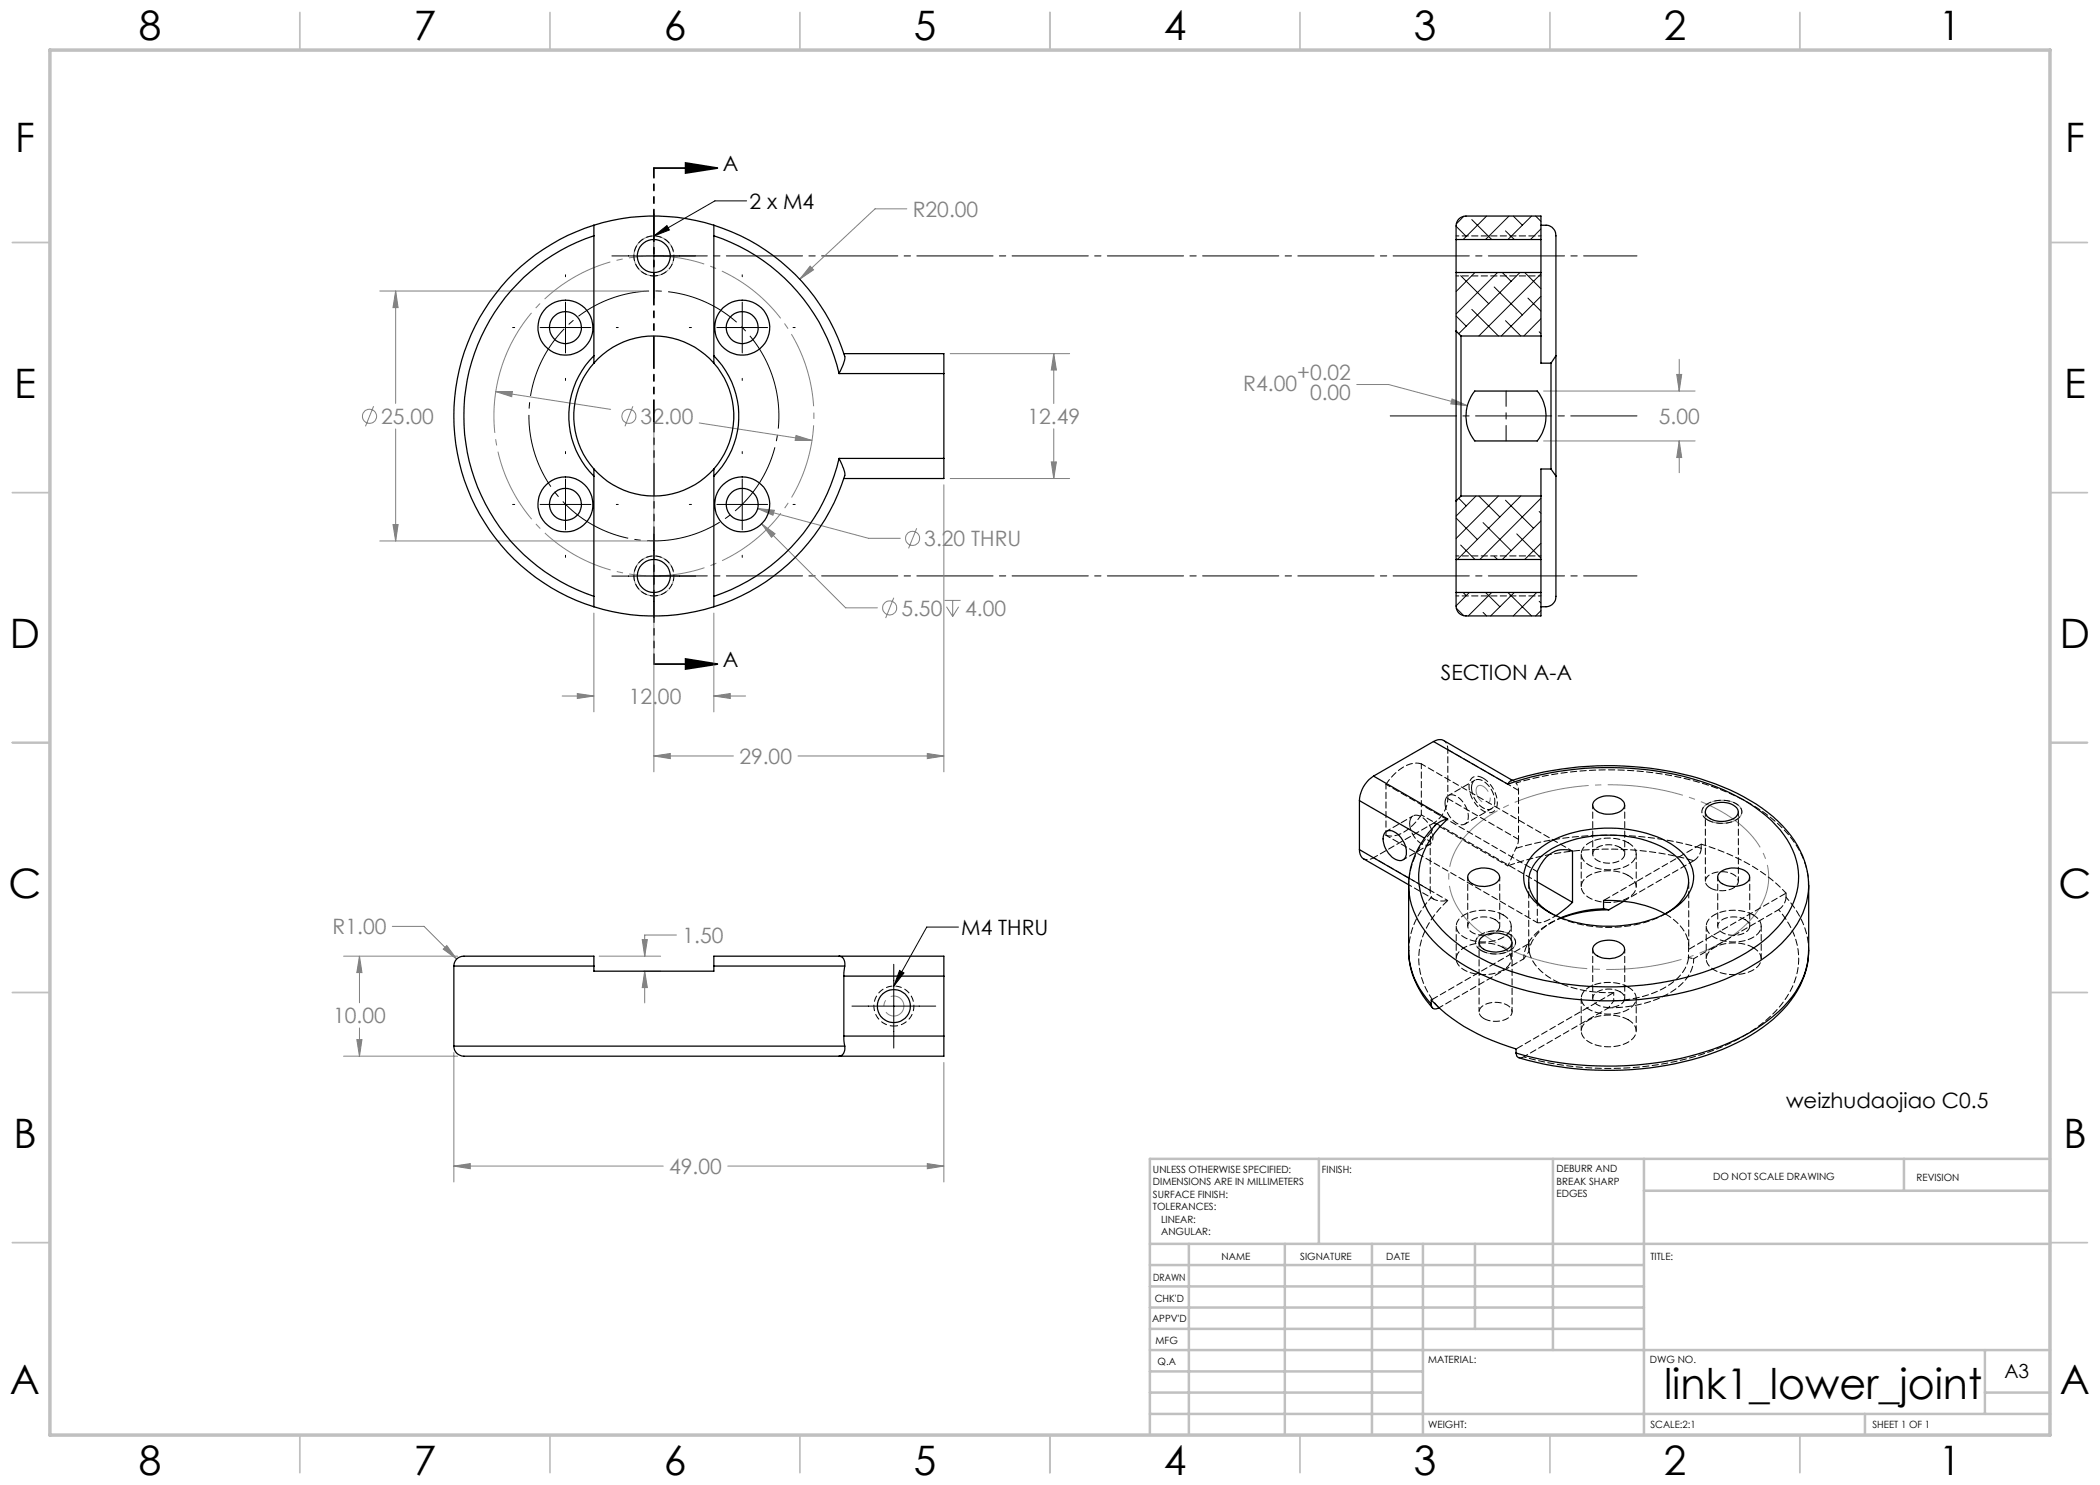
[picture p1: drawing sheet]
<svg xmlns="http://www.w3.org/2000/svg" width="420mm" height="297mm" viewBox="0 0 420 297" stroke-linecap="round" stroke-linejoin="round" font-family="sans-serif">
<g fill="none" stroke="#808080" stroke-width=".2">
<path d="M76 58.2h53.5M79.1 58.2l.5 3.3h-1zM79.1 58.2v22.5M162 53.2l.7 .8-2.8 1.8zM181.4 41.8h-6.4l-15.1 14M99.1 78.3h3.4l-.2 1zM99.1 78.3l23 3.6M190 70.7h23.9M210.7 70.7l.6 3.3h-1zM210.7 70.7v10M271.4 76.9h6.3l15.8 4.2M290.4 79.8l3.1 1.3-3.3-.3z"/>
<path d="M308.7 78.2h30.3M335.4 74.9h.9l-.5 3.3zM335.8 71.9v6.3M74.7 81.2l-1.6 4.1M79.1 85.8v22.4M126.6 81.2l-1.6 4.1M130.8 84.5v69.9M139.8 84.6l22.6 3.5M159.2 87.1l3.2 1h-3.4zM188.8 97v57.4M190 95.7h23.9M210.3 92.4h1l-.6 3.3z"/>
<path d="M210.7 85.8v9.9M308.7 88.2h30.3M335.8 88.2l.5 3.3h-.9zM335.8 88.2v6.3M76 108.2h53.5M78.6 104.9h1l-.5 3.3zM151.5 101.7l3.4 .4-.3 .9zM151.5 101.7l22.2 6h6.4M152.3 104.8l2.7 1.9-.7 .8zM152.3 104.8l16.8 16.8h6.4M178.8 119.6l-1.7 4M183.3 105.7l-1.6 4"/>
<path d="M112.4 139.2h6.4M115.5 138.7l3.3 .5-3.3 .5zM118.8 122.6v19.8M142.8 139.2l3.3-.5v1zM142.8 122.6v19.8M142.8 139.2h6.3M188.9 120.1h3.2M189.3 121.4l1.2 1.9M190.5 120.1v3.2M191.7 121.4l-1.2 1.9M130.8 151.2l3.3-.5v1zM130.8 151.2h15.9"/>
<path d="M159.6 151.2h29.2M185.5 150.7l3.3 .5-3.3 .5zM68.7 191.2h22.8M71.9 191.2l.5 3.3h-1zM71.9 191.2v9.4M78.5 185.3h6.3l6.5 6.5M88.7 189.8l.7-.7 1.9 2.7zM119.8 191.2h12.3M128.4 187.9h1.1l-.6 3.3zM128.7 194.2h3.4M128.9 194.2l.6 3.3h-1.1zM128.9 194.2v6.4"/>
<path d="M135.3 187h-6.4v4.2M68.7 211.2h22.8M71.4 207.9h1l-.5 3.3zM71.9 205.6v5.6M90.8 210.5v25.9M188.8 212.5v23.9M90.8 233.2l3.3-.5v1zM90.8 233.2h41.8M145.6 233.2h43.2M185.5 232.7l3.3 .5-3.3 .5z"/>
<circle cx="73.9" cy="83.3" r="1.41"/>
<circle cx="125.8" cy="83.3" r="1.4"/>
<circle cx="182.5" cy="107.7" r="1.41"/>
<circle cx="177.9" cy="121.6" r="1.41"/>
</g>
<path d="M130.8 33.6h12.7M137.1 32.6l6.4 1-6.4 1zM130.8 132.8h12.7M137.1 131.8l6.4 1-6.4 1z" fill="none" stroke="#000" stroke-width=".35"/>
<path d="M154.7 75.9a25 25 0 0 0-41.9-10.1 25 25 0 0 0 11.4 41.5 25 25 0 0 0 30.9-30.1l-.4-1.3" fill="none" stroke="#000" stroke-width=".2" stroke-dasharray="15.2 1.3 1.3 1.3" stroke-dashoffset="5.3" stroke-linecap="butt"/>
<path d="M100.2 73.8a32 32 0 0 1 53.6-12.8 32 32 0 0 1-14.7 53.1 32 32 0 0 1-39.4-38.7l.5-1.6" fill="none" stroke="#808080" stroke-width=".2" stroke-dasharray="15.2 1.3 1.3 1.3" stroke-dashoffset="2.3" stroke-linecap="butt"/>
<path d="M127 50a4 4 0 0 1 6.6-1.6 4 4 0 0 1-1.7 6.6 4 4 0 0 1-5-4.7l.1-.3M127 114a4 4 0 0 1 6.6-1.6 4 4 0 0 1-1.7 6.6 4 4 0 0 1-5-4.7l.1-.3" fill="none" stroke="#808080" stroke-width=".2" stroke-dasharray="15.2 1.3 1.3 1.3" stroke-dashoffset="4.6" stroke-linecap="butt"/>
<path d="M180.7 201.8a2 2 0 0 1-3.3 .8 2 2 0 0 1 .8-3.3 2 2 0 0 1 2.5 2.3v.2" fill="none" stroke="#808080" stroke-width=".2" stroke-dasharray="15.2 1.3 1.3 1.3" stroke-dashoffset="10.9" stroke-linecap="butt"/>
<path d="M350 184.1a11.8 11.8 0 0 0 2.6-13.6 21.7 21.7 0 0 0-10.9-9.5 51.3 51.3 0 0 0-40.3 .2 20.8 20.8 0 0 0-10.8 10.1 11.8 11.8 0 0 0 2.8 12.7 32.4 32.4 0 0 0 17.1 8.7 51.2 51.2 0 0 0 32.2-3.3l4.1-2.5 1.9-1.5 1.3-1.3" fill="none" stroke="#808080" stroke-width=".2" stroke-dasharray="15.2 1.3 1.3 1.3" stroke-dashoffset="3.1" stroke-linecap="butt"/>
<path d="M347.9 163.4a1.67 1.67 0 0 0-.7-2.7 5.8 5.8 0 0 0-6.5 .7 1.75 1.75 0 0 0 1.1 2.7 5.9 5.9 0 0 0 6.1-.7M302.6 189.6a1.67 1.67 0 0 0-.7-2.8 5.8 5.8 0 0 0-6.4 .8 1.75 1.75 0 0 0 1 2.6 5.9 5.9 0 0 0 6.1-.6" fill="none" stroke="#808080" stroke-width=".2" stroke-dasharray="15.2 1.3 1.3 1.3" stroke-dashoffset="7.1" stroke-linecap="butt"/>
<path d="M295.3 157.6a.94 .94 0 0 1 .8-.6 .94 .94 0 0 1 .9 .5 2.36 2.36 0 0 1 .7 3.1 1.83 1.83 0 0 1-2.2-1.4l-.3-.9 .1-.7" fill="none" stroke="#808080" stroke-width=".2" stroke-dasharray="15.2 1.3 1.3 1.3" stroke-dashoffset="12.1" stroke-linecap="butt"/>
<path d="M130.8 55.2a4 4 0 0 0 3.5-5.9 4 4 0 0 0-6.9-.3 4 4 0 0 0 3.1 6.2h.3M130.8 119.2a4 4 0 0 0 3.5-5.9 4 4 0 0 0-6.9-.3 4 4 0 0 0 3.1 6.2h.3M178.8 205.2a4 4 0 0 0 3.5-5.9 4 4 0 0 0-6.9-.3 4 4 0 0 0 3.1 6.2h.3" fill="none" stroke="#000" stroke-width=".2" stroke-dasharray="1.3 .6" stroke-dashoffset=".5" stroke-linecap="butt"/>
<path d="M296.6 155.6a1.76 1.76 0 0 0-2.1-.1 1.76 1.76 0 0 0-.7 2 5.7 5.7 0 0 0 3.8 5 1.74 1.74 0 0 0 1.9-2.2 6.3 6.3 0 0 0-2.9-4.7M341.5 164a1.76 1.76 0 0 1-1.1-1.8 1.76 1.76 0 0 1 1.4-1.6 5.7 5.7 0 0 1 6.2 .8 1.74 1.74 0 0 1-1 2.7 6.3 6.3 0 0 1-5.5-.1M296.3 190.1a1.76 1.76 0 0 1-1.2-1.7 1.76 1.76 0 0 1 1.4-1.7 5.7 5.7 0 0 1 6.3 .8 1.74 1.74 0 0 1-1.1 2.7 6.3 6.3 0 0 1-5.4-.1" fill="none" stroke="#000" stroke-width=".2" stroke-dasharray="1.3 .6" stroke-dashoffset=".1" stroke-linecap="butt"/>
<g fill="none" stroke="#000" stroke-width=".2">
<path d="M113.1 55v.3M122.4 51.2h16.7M130.8 47.2l2.6-2.1 .5 .9zM130.8 42.8v16.8M148.4 55v.3M149.3 40.2h-6.3l-12.2 7M102.5 65.5h.4M108 65.5h10.2M113.1 60.4v10.2M113.1 75.7v.4M123.3 65.5h.3M137.9 65.5h.4"/>
<path d="M143.4 65.5h10.1M148.4 60.4v10.2M148.4 75.7v.4M158.6 65.5h.4M113.1 90.3v.4M113.1 95.8v10.2M148.4 90.3v.4M148.4 95.8v10.2M102.5 100.9h.4M108 100.9h10.2M113.1 111.1v.4M122.4 115.2h16.7"/>
<path d="M123.3 100.9h.3M130.8 106.8v16.8M137.9 100.9h.4M143.4 100.9h10.1M148.4 111.1v.4M158.6 100.9h.4M178.8 192.9v16.7M179.9 194.1l.9 .5-2 2.6zM191.7 185.4h-6.4l-6.5 11.8M170.4 201.2h16.7"/>
</g>
<path d="M130.8 33.6v99.2" fill="none" stroke="#000" stroke-width=".35" stroke-dasharray="6.3 1.3 1.3 1.3 1.3 1.3" stroke-dashoffset="4.4"/>
<path d="M130.8 51.2h196.6M130.8 115.2h196.6" fill="none" stroke="#000" stroke-width=".2" stroke-dasharray="15.2 1.3 1.3 1.3" stroke-dashoffset="4.6"/>
<path d="M278 83.2h49.4" fill="none" stroke="#000" stroke-width=".2" stroke-dasharray="15.2 1.3 1.3 1.3" stroke-dashoffset="2"/>
<path d="M301.2 78.2v10" fill="none" stroke="#000" stroke-width=".2" stroke-dasharray="15.2 1.3 1.3 1.3" stroke-dashoffset="12.1"/>
<g fill="none" stroke="#c0c0c0" stroke-width=".35">
<path d="M60 2.5v7.5M110 2.5v7.5M160 2.5v7.5M210 2.5v7.5M260 2.5v7.5M310 2.5v7.5M360 2.5v7.5M2.5 48.5h7.5M410 48.5h7.5M2.5 98.5h7.5M410 98.5h7.5M2.5 148.5h7.5"/>
<path d="M410 148.5h7.5M2.5 198.5h7.5M410 198.5h7.5M2.5 248.5h7.5M410 248.5h7.5M60 287v7.5M110 287v7.5M160 287v7.5M210 287v7.5M260 287v7.5M310 287v7.5M360 287v7.5"/>
</g>
<g fill="none" stroke="#c0c0c0" stroke-width=".5">
<path d="M263.8 231.8v17M310.6 231.8v38.2M328.8 231.8v55.2M328.8 238.2h81.2M380.8 231.8v6.4M410 231.8h-180v55.2M230 248.8h180M230 257.3h98.8M230 253h98.8M237.8 248.8v38.2M257 248.8v38.2M274.4 248.8v38.2"/>
<path d="M284.6 248.8v38.2M295 248.8v17M230 265.8h98.8M230 261.5h98.8M230 278.5h54.6M230 274.3h54.6M230 270h180M397 278.5h13M397 270v12.8M230 282.8h180M373 282.8v4.2"/>
</g>
<path d="M10 10h400v277h-400z" fill="none" stroke="#c0c0c0" stroke-width=".7"/>
<path d="M291.2 47.2h17M291.2 55.2h17M291.2 111.2h17M291.2 119.2h17" fill="none" stroke="#000" stroke-width=".2" stroke-dasharray="1.3 .6" stroke-dashoffset=".7"/>
<path d="M137.1 32.6l6.4 1-6.4 1zM137.1 131.8l6.4 1-6.4 1z" fill="#000"/>
<g fill="#808080">
<path d="M78.6 104.9h1l-.5 3.3zM79.1 58.2l.5 3.3h-1z"/>
<path d="M130.8 151.2l3.3-.5v1zM185.5 150.7l3.3 .5-3.3 .5zM210.7 70.7l.6 3.3h-1zM210.3 92.4h1l-.6 3.3zM99.1 78.3l3.2 1 .2-1zM159.2 87.1l-.2 1h3.4zM162 53.2l-2.1 2.6 2.8-1.8zM115.5 138.7l3.3 .5-3.3 .5zM142.8 139.2l3.3-.5v1zM151.5 101.7l3.1 1.3 .3-.9zM152.3 104.8l2 2.7 .7-.8zM90.8 233.2l3.3-.5v1zM185.5 232.7l3.3 .5-3.3 .5zM128.9 194.2l.6 3.3h-1.1zM128.4 187.9h1.1l-.6 3.3zM71.9 191.2l.5 3.3h-1zM71.4 207.9h1l-.5 3.3zM89.4 189.1l-.7 .7 2.6 2zM290.4 79.8l-.2 1 3.3 .3zM335.4 74.9h.9l-.5 3.3zM335.8 88.2l.5 3.3h-.9z"/>
</g>
<path d="M130.8 47.2l2.6-2.1 .5 .9zM179.9 194.1l.9 .5-2 2.6z" fill="#000"/>
<g fill="none" stroke="#000" stroke-width=".25">
<path d="M118.8 45a40 40 0 0 0-28 38.2 40 40 0 0 0 28 38.2M118.8 47.2a38 38 0 0 0-26 36 38 38 0 0 0 26 36.1M118.8 45v2.2M118.8 45a39.9 39.9 0 0 1 24 0M118.8 47.2v24M142.8 45a39.5 39.5 0 0 1 26.2 26.7l-.4 1.3-.8 1.7M142.8 47.2a38 38 0 0 1 25 27.5M142.8 45v2.2M142.8 47.2v25.4M291.2 47.9v6.6M291.2 47.9v-2.7a1.93 1.93 0 0 1 2-2h15v4.7M291.2 47.9h17"/>
<path d="M291.2 54.5h17M291.2 54.5v11.7M308.2 47.9v6.6M308.2 45a2.44 2.44 0 0 1 2.6 .9l.4 1.3v24M308.2 54.5v12.7M118.8 72.6a15.9 15.9 0 0 0 0 21.2M118.8 71.2a17 17 0 0 0 0 24M118.8 71.2v1.4M118.8 72.6a16 16 0 0 1 24 0M142.8 71.2a17 17 0 0 1 0 24M142.8 72.6a16 16 0 0 1 0 21.2M167.8 74.7h21"/>
<path d="M168.8 70.7h20v4M188.8 74.7v17M291.2 66.2v34M291.2 66.2l1 1M292.2 67.2v32M292.2 67.2h16M295 78.2h12.4a7.9 7.9 0 0 1 0 10h-12.4a8 8 0 0 1 0-10zM308.2 67.2v5.4h2M310.2 72.6v21.2M311.2 71.2v24M311.2 71.2l-1 1.4M118.8 93.8a16 16 0 0 0 24 0"/>
<path d="M118.8 93.8v25.5M142.8 93.8v1.4M142.8 95.2v24.1M167.8 91.7l.9 2 .3 1a39.6 39.6 0 0 1-26.2 26.7M167.8 91.7a38.2 38.2 0 0 1-25 27.6M167.8 91.7h21M188.8 91.7v4h-20M292.2 99.2l-1 1M292.2 99.2h16M308.2 99.2v12.7M310.2 93.8h-2v5.4M310.2 93.8l1 1.4"/>
<path d="M311.2 95.2v24.1a2.04 2.04 0 0 1-2 2.1h-1M118.8 119.3v2.1M142.8 119.3v2.1M291.2 118.5v2.7a1.93 1.93 0 0 0 2 2h15v-4.7M291.2 111.9v6.6M291.2 111.9h17M291.2 100.2v11.7M291.2 118.5h17M308.2 111.9v6.6M118.8 121.4a39.9 39.9 0 0 0 24 0M274.7 155.2a6.2 6.2 0 0 0-2.8 4.9M274.7 155.2l14.8 8.6"/>
<path d="M286.7 148.3a2.09 2.09 0 0 1 2-.2l13.8 8M286.7 148.3l-12 6.9M286.7 148.3l14.9 8.5M301.6 156.8l.4-.6a63.6 63.6 0 0 1 42.5 1.2 31.2 31.2 0 0 1 14.3 10.7 16 16 0 0 1 2.9 9M301.6 156.8a62.5 62.5 0 0 1 41.5 .5 30.4 30.4 0 0 1 13.7 9.7 13.7 13.7 0 0 1-.4 17.5 33 33 0 0 1-15.8 10 62.1 62.1 0 0 1-41.5-1.4 28.6 28.6 0 0 1-13-10 13.7 13.7 0 0 1 .8-16.5l2.6-2.8M271.9 169.9a2.18 2.18 0 0 0 .8 1.9l9 5.1M271.9 160.1v9.8M271.9 160.1l13 7.5M271.9 169.9l9.9 5.7M277.1 166.4a1.84 1.84 0 0 1 2.4 .4 4.4 4.4 0 0 1 1.5 4.8 1.73 1.73 0 0 1-2.6-.2 4.4 4.4 0 0 1-1.5-4.8zM281.7 177.1v13a15.8 15.8 0 0 0 4.5 10.7M289.5 163.8a6.2 6.2 0 0 0-3.8 2.7 15.5 15.5 0 0 0-3 15.7 23.6 23.6 0 0 0 10.7 11.2 60.2 60.2 0 0 0 34.4 6.5 53.5 53.5 0 0 0 24.1-7.7 21.1 21.1 0 0 0 9.4-11.6l.4-2.2v-1.3"/>
<path d="M294 174.4a4.6 4.6 0 0 1 5.5 .1 1.34 1.34 0 0 1-.6 2.3 4.8 4.8 0 0 1-5.1-.6 1.25 1.25 0 0 1 .2-1.8zM306.9 170.6a20 20 0 0 1 12.8-4.9 25.3 25.3 0 0 1 14.5 3.1 8.5 8.5 0 0 1 4.5 6.4 7.9 7.9 0 0 1-3.9 6.5 24.5 24.5 0 0 1-16.6 3.3 19.2 19.2 0 0 1-11.4-4.9 6.4 6.4 0 0 1 .1-9.5zM307.4 176.4l7.1 4.1M319.1 160a4.5 4.5 0 0 1 5.6 .4 1.53 1.53 0 0 1-1.2 2.2 4.2 4.2 0 0 1-4.8-1.1 1.1 1.1 0 0 1 .4-1.5zM341.5 161.4a4.5 4.5 0 0 1 6 .5 1.67 1.67 0 0 1-1.5 2.1 4.3 4.3 0 0 1-4.8-1.1 1.21 1.21 0 0 1 .3-1.5zM344 174.4a4.7 4.7 0 0 1 5.5 .1 1.37 1.37 0 0 1-.6 2.3 4.7 4.7 0 0 1-5-.6 1.21 1.21 0 0 1 .1-1.8zM361.7 177.1v13a16.8 16.8 0 0 1-5.9 12.1 42.9 42.9 0 0 1-19.8 9.5 67.5 67.5 0 0 1-32.8-1.1M90.8 193.2a2.16 2.16 0 0 1 2.7-2h25.3v2M90.8 193.2h28M90.8 193.2v16M118.8 193.2v1h24v-1M142.8 193.2h26.1"/>
<path d="M167.8 191.2a1.46 1.46 0 0 1 1.1 2M167.8 191.2h-25v2M167.8 191.2h21v4M168.8 195.2v12M168.8 195.2h20M168.9 193.2l-.1 2M188.8 195.2v12M281.7 190.1a17.4 17.4 0 0 0 4.8 11.5M296.3 187.5a4.7 4.7 0 0 1 5.7 .2 1.42 1.42 0 0 1-.8 2.3 4.9 4.9 0 0 1-5.1-.7 1.24 1.24 0 0 1 .2-1.8zM307.4 180.4v-6.1a6.3 6.3 0 0 1 4.7-4.3 4.4 4.4 0 0 1 2.4 .2v10.3M310.1 182.6a8 8 0 0 1-4.3-6 7.3 7.3 0 0 1 3.8-6.4 23.5 23.5 0 0 1 16.3-2.8 17.6 17.6 0 0 1 10 4.5 6 6 0 0 1 0 8.7l-1.3 1.1-1.2 .9M314.5 180.5l-3.3 2.6"/>
<path d="M319.1 188.9a4.5 4.5 0 0 1 5.6 .3 1.53 1.53 0 0 1-1.2 2.2 4.5 4.5 0 0 1-4.7-.7 1.18 1.18 0 0 1 .3-1.8zM320.7 181.7a24.5 24.5 0 0 0-8.5 1.8M320.7 181.7v-1.6a23.7 23.7 0 0 1 12.3 2.7M320.7 181.7l1.1 .3M321.8 182a25.9 25.9 0 0 0-9.5 1.6M324.7 180.3l-2.9 1.7M361.7 190.1a17.6 17.6 0 0 1-6.1 12.9 42.5 42.5 0 0 1-20.6 9.8 64.6 64.6 0 0 1-31.4-1.3l-.2-.3-.2-.6M90.8 209.2a2.3 2.3 0 0 0 2.9 2h74.1M90.8 209.2h78.1M168.8 207.2l.1 2M168.8 207.2h20M168.9 209.2v.8a1.31 1.31 0 0 1-1.1 1.2"/>
<path d="M188.8 207.2v4h-21M286.2 200.8v-.8a35.3 35.3 0 0 0 15.4 9.3l1.6 .5v.8M286.2 200.8a.91 .91 0 0 0 .6 1 .91 .91 0 0 0 1-.2"/>
<circle cx="130.7" cy="51.2" r="3.3"/>
<circle cx="113.1" cy="65.5" r="5.5"/>
<circle cx="113.1" cy="65.5" r="3.2"/>
<circle cx="148.4" cy="65.5" r="3.2"/>
<circle cx="148.5" cy="65.5" r="5.5"/>
<circle cx="113.1" cy="100.9" r="5.5"/>
<circle cx="113.1" cy="100.9" r="3.2"/>
<circle cx="130.7" cy="115.2" r="3.3"/>
<circle cx="148.4" cy="100.9" r="3.2"/>
<circle cx="148.5" cy="100.9" r="5.5"/>
<circle cx="178.8" cy="201.2" r="3.3"/>
</g>
<path d="M289.6 159.7a6.3 6.3 0 0 1-2.9 4.9M302.3 156.1l.5 .1 .4 .4M281.7 176.9l5 2.9M286 168.3l-1.1-.7M303.2 169.7l-1.6 3.5M307.5 176.4l-23.2-13.4" fill="none" stroke="#000" stroke-width=".2" stroke-dasharray="1.3 .6" stroke-dashoffset=".6"/>
<path d="M303.7 158.1l-.2-1-.3-.5M286.3 166.4l.7-1.3M305.8 188.7v1.7M337.7 189.9v1.6M322.7 200.2v-1.7" fill="none" stroke="#000" stroke-width=".2" stroke-dasharray="1.3 .6" stroke-dashoffset=".8"/>
<path d="M286 178.1l.3 1.3M286.7 164.6l14.9 8.6M289.5 180.1l-14.8-8.6M355.7 181.9a13.9 13.9 0 0 1 2.8 15.4 24.1 24.1 0 0 1-11.2 10.7 58.5 58.5 0 0 1-32.2 5.4l-5.3-.8-5.1-1.2" fill="none" stroke="#000" stroke-width=".2" stroke-dasharray="1.3 .6" stroke-dashoffset=".7"/>
<g fill="none" stroke="#000" stroke-width=".2" stroke-dasharray="1.3 .6" stroke-dashoffset=".5">
<path d="M288.7 148.1a1.93 1.93 0 0 1 .9 1.8M289.6 149.9v9.8M303.7 158.1v9.8M274.7 171.5a2.08 2.08 0 0 1-2 .2M281.7 177.1l.1-1M286 168.3v9.8M293.5 175.4v9.8M318.5 161v9.8M324.9 170.8v-9.8M343.5 175.4v9.8M299.9 185.2v-9.8M305.8 190.4a8.6 8.6 0 0 1 5.1-6.2l1.3-.7"/>
<path d="M307.5 180.4v4.1M311.2 183.1l-.6 .4a5.2 5.2 0 0 1-3.1 1M318.5 189.9v9.8M324.9 199.7v-9.8M337.7 191.5l1 .2M349.9 185.2v-9.8M303.8 211.5l.9-.1"/>
</g>
<path d="M286.3 166.4l-.3 1.9" fill="none" stroke="#000" stroke-width=".2" stroke-dasharray="1.3 .6" stroke-dashoffset="1"/>
<path d="M303.2 169.7l.4-1.2 .1-.6M305.8 190.4l-1.1 1.4M321.7 201.6l1-1.4" fill="none" stroke="#000" stroke-width=".2" stroke-dasharray="1.3 .6" stroke-dashoffset=".9"/>
<path d="M302.8 156.2l-.3-.2M340.2 169.6a66.7 66.7 0 0 0-37 .1" fill="none" stroke="#000" stroke-width=".2" stroke-dasharray="1.3 .6"/>
<g fill="none" stroke="#000" stroke-width=".2" stroke-dasharray="1.3 .6" stroke-dashoffset=".4">
<path d="M295 156l-5.3 3.1M280.6 172l5.3-3.1M282.6 163.2l-5.3 3M286.3 179.4a16 16 0 0 0-4.6 10.7M286.7 164.6l-12 6.9M293 164.8l5.3-3M340.2 169.6v-.8M341.1 162.4v13.8M347.7 176.2v-13.8M357.2 178.6v.8M295.8 188.5v13.9M304.7 191.8l-16.9 9.7"/>
<path d="M309.7 182.4l.7 .4M310.4 184.4l-.7 .4M312.3 183.6a12.3 12.3 0 0 0-7.1 6l-.5 2.2M333.1 182.8l.7-.4M338.7 191.7l17-9.8M361.7 190.1a15.7 15.7 0 0 0-4.5-10.7M302.4 202.4v-13.9M304.7 211.4l17-9.8M321.7 201.6a22.7 22.7 0 0 0 14.1-4.3 7.3 7.3 0 0 0 2.9-5.6"/>
</g>
<g fill="none" stroke="#000" stroke-width=".2" stroke-dasharray="1.3 .6" stroke-dashoffset=".2">
<path d="M316.2 170.8v6.5M324 169.5a1.44 1.44 0 0 1 .9 1.5 1.44 1.44 0 0 1-1.2 1.3 4.5 4.5 0 0 1-5-.9 1.54 1.54 0 0 1 1.3-2.2 5.1 5.1 0 0 1 4 .3M327.2 177.3v-6.5M338.8 172.1l-14.1 8.1M357.2 178.6a36.9 36.9 0 0 0-17-9.8M291.2 185.2v6.6M299 183.9a1.44 1.44 0 0 1 .9 1.5 1.44 1.44 0 0 1-1.2 1.3 4.5 4.5 0 0 1-5-.8 1.54 1.54 0 0 1 1.3-2.2 5.1 5.1 0 0 1 4 .2M302.2 191.8v-6.6M305.8 188.7a7.2 7.2 0 0 0 3.8 6.6 22.8 22.8 0 0 0 13.1 3.2M316.2 199.7v6.5M324 198.3a1.44 1.44 0 0 1 .9 1.6 1.44 1.44 0 0 1-1.2 1.2 4.5 4.5 0 0 1-5-.8 1.54 1.54 0 0 1 1.3-2.2 5.1 5.1 0 0 1 4 .2M341.2 185.2v6.6"/>
<path d="M349 183.9a1.44 1.44 0 0 1 .9 1.5 1.44 1.44 0 0 1-1.2 1.3 4.5 4.5 0 0 1-5-.8 1.54 1.54 0 0 1 1.3-2.2 5.1 5.1 0 0 1 4 .2M352.2 191.8v-6.6M327.2 206.2v-6.5"/>
</g>
<g fill="none" stroke="#000" stroke-width=".2" stroke-dasharray="1.3 .6" stroke-dashoffset=".1">
<path d="M277.2 156.9a8.5 8.5 0 0 1 6-4.3l1.1 .2M289.6 149.9l14.1 8.2M281.8 175.6l4.2 2.5M284.3 163a8.5 8.5 0 0 1-6 4.2l-1.1-.1M303.7 167.9l-14.1-8.2M325.6 168.5a2.35 2.35 0 0 1 1.3 3.4 7.2 7.2 0 0 1-7 1.9 4.3 4.3 0 0 1-3.6-2.8 2.95 2.95 0 0 1 2.2-2.8 8.7 8.7 0 0 1 7.1 .3M325.6 175.1a2.35 2.35 0 0 1 1.3 3.4 7.2 7.2 0 0 1-7 1.8 4.3 4.3 0 0 1-3.6-2.7 2.95 2.95 0 0 1 2.2-2.9 8.7 8.7 0 0 1 7.1 .4M340.2 169.6a3.2 3.2 0 0 1-1.4 2.5M300.6 183a2.35 2.35 0 0 1 1.3 3.4 7.2 7.2 0 0 1-7 1.8 4.3 4.3 0 0 1-3.6-2.7 2.95 2.95 0 0 1 2.2-2.9 8.7 8.7 0 0 1 7.1 .4M300.6 189.5a2.35 2.35 0 0 1 1.3 3.4 7.2 7.2 0 0 1-7 1.9 4.3 4.3 0 0 1-3.6-2.8 2.95 2.95 0 0 1 2.2-2.8 8.7 8.7 0 0 1 7.1 .3M325.6 197.4a2.35 2.35 0 0 1 1.3 3.4 7.2 7.2 0 0 1-7 1.9 4.3 4.3 0 0 1-3.6-2.8 2.95 2.95 0 0 1 2.2-2.8 8.7 8.7 0 0 1 7.1 .3M350.6 183a2.35 2.35 0 0 1 1.3 3.4 7.2 7.2 0 0 1-7 1.8 4.3 4.3 0 0 1-3.6-2.7 2.95 2.95 0 0 1 2.2-2.9 8.7 8.7 0 0 1 7.1 .4"/>
<path d="M350.6 189.5a2.35 2.35 0 0 1 1.3 3.4 7.2 7.2 0 0 1-7 1.9 4.3 4.3 0 0 1-3.6-2.8 2.95 2.95 0 0 1 2.2-2.8 8.7 8.7 0 0 1 7.1 .3M355.7 181.9a3.2 3.2 0 0 0 1.5-2.5M325.6 203.9a2.35 2.35 0 0 1 1.3 3.4 7.2 7.2 0 0 1-7 1.9 4.3 4.3 0 0 1-3.6-2.8 2.95 2.95 0 0 1 2.2-2.8 8.7 8.7 0 0 1 7.1 .3"/>
</g>
<g fill="none" stroke="#000" stroke-width=".2" stroke-dasharray="1.3 .6" stroke-dashoffset="-.1">
<path d="M294.3 157.6a1.46 1.46 0 0 1 .8-1.6 1.46 1.46 0 0 1 1.7 .3 4.5 4.5 0 0 1 1.9 5.1 1.68 1.68 0 0 1-2.6-.2 5.2 5.2 0 0 1-1.8-3.6M281.8 176.1a16.2 16.2 0 0 1 4.5-9.7M281.9 164.7a1.46 1.46 0 0 1 .8-1.6 1.46 1.46 0 0 1 1.8 .4 4.5 4.5 0 0 1 1.8 5 1.68 1.68 0 0 1-2.6-.2 5.2 5.2 0 0 1-1.8-3.6M289 160.6a1.46 1.46 0 0 1 .8-1.6 1.46 1.46 0 0 1 1.7 .4 4.5 4.5 0 0 1 1.9 5 1.68 1.68 0 0 1-2.6-.2 5.2 5.2 0 0 1-1.8-3.6M340.2 168.8l-19.5 11.3M342 177.6a1.46 1.46 0 0 1-.9-1.5 1.46 1.46 0 0 1 1.1-1.3 4.5 4.5 0 0 1 5.3 .9 1.68 1.68 0 0 1-1.4 2.2 5.2 5.2 0 0 1-4.1-.3M305.8 188.7l-19.5 11.3M310.1 182.6a24.8 24.8 0 0 0 23.3 0M337.7 191.5a8.6 8.6 0 0 1-5.1 6.2 22.8 22.8 0 0 1-9.9 2.5M337.7 189.9a7.2 7.2 0 0 0-3.8-6.6l-.9-.5M337.7 189.9l19.5-11.3M287.8 201.6a13.9 13.9 0 0 1-2.7-15.6 19.3 19.3 0 0 1 4.4-5.9"/>
<path d="M296.8 203.7a1.46 1.46 0 0 1-1-1.5 1.46 1.46 0 0 1 1.2-1.3 4.5 4.5 0 0 1 5.3 .9 1.68 1.68 0 0 1-1.5 2.2 5.2 5.2 0 0 1-4-.3M303.2 209.8l19.5-11.3"/>
</g>
<path d="M301.6 173.2a62.8 62.8 0 0 1 37.2-1.1M305.7 176.2v13.1M289.5 180.1a3.3 3.3 0 0 1-3.2-.7M337.7 189.3v-13.1" fill="none" stroke="#000" stroke-width=".2" stroke-dasharray="1.3 .6" stroke-dashoffset="-.2"/>
<path d="M277.2 156.9v10.2M284.3 152.8v10.2M303.2 156.6a65.3 65.3 0 0 1 42.6 2 30 30 0 0 1 13.3 10.2 14.8 14.8 0 0 1 2.6 8.3M307.5 174.3l-30.3-17.4M314.5 170.2l-30.2-17.4M307.5 184.5l-30.3-17.4" fill="none" stroke="#000" stroke-width=".2" stroke-dasharray="1.3 .6" stroke-dashoffset=".3"/>
<g fill="none" stroke="#000" stroke-width=".2">
<path d="M291.2 45.3l2 2M292.1 55.1l5.6 5.6M292.8 43.2l-1.5 1.6M294.4 43.9l3.9 4M295 54.5l-3.8 3.8M297.3 43.2l-4.7 4.7M298.8 57.4l5.7 5.6M299.5 54.5l-8.3 8.3M300.5 54.5l1.7 1.8M301.1 46.2l1.8 1.7M301.8 43.2l-4.7 4.7M302.6 43.2l1.9 1.8"/>
<path d="M304 54.5l-12.3 12.2M304.9 54.5l3.3 3.2M305.6 59.6l2.6 2.6M306.3 43.2l-4.7 4.7M307.1 43.2l1.1 1.1M308.2 54.8l-12.4 12.4M308.2 59.3l-8 7.9M308.2 45.8l-2.1 2.1M291.2 63.2l2 2M294.4 61.9l5.3 5.3M301.1 64.1l3.1 3.1M307.8 66.4l.4 .3"/>
<path d="M308.2 63.7l-3.4 3.5M291.7 99.7l1.5 1.5M295.2 99.2l-4 4M295.8 99.2l4.2 4.2M299.7 99.2l-8.5 8.5M304.2 99.2l-12.7 12.7M308.2 99.7l-12.2 12.2M291.2 103.6l4.3 4.3M292.1 109l2.9 2.9M292.6 118.5l.6 .6M293.9 118.5l-2.7 2.7M296.6 104.5l5.6 5.6"/>
<path d="M297.1 118.5l2.9 2.9M298.3 118.5l-4.6 4.7M298.8 111.3l.7 .6M301.1 100l5.6 5.7M301.6 118.5l4.7 4.7M302.9 118.5l-4.8 4.7M303.4 106.8l4.8 4.8M307.3 118.5l-4.7 4.7M307.8 102.3l.4 .4M308.2 104.2l-7.7 7.7M308.2 108.7l-3.3 3.2M291.3 121.6l1.5 1.6"/>
<path d="M296.6 122.5l.7 .7M307.8 120.3l.4 .3M308.2 122.1l-1.1 1.1"/>
</g>
<text font-size="8.5" x="332.8" y="279.7">link1_lower_joint</text>
<g font-size="8.1">
<text x="27.8" y="8">8</text>
<text x="82.8" y="8">7</text>
<text x="132.8" y="8">6</text>
<text x="182.8" y="8">5</text>
<text x="232.8" y="8">4</text>
<text x="282.8" y="8">3</text>
<text x="332.8" y="8">2</text>
<text x="387.8" y="8">1</text>
<text x="3" y="30.4">F</text>
<text x="413" y="30.4">F</text>
<text x="2.8" y="79.6">E</text>
<text x="412.8" y="79.6">E</text>
<text x="2" y="129.6">D</text>
<text x="412" y="129.6">D</text>
<text x="1.7" y="179.6">C</text>
<text x="411.7" y="179.6">C</text>
<text x="2.7" y="229.6">B</text>
<text x="412.7" y="229.6">B</text>
<text x="2" y="278.9">A</text>
<text x="412" y="278.9">A</text>
<text x="27.8" y="295">8</text>
<text x="82.8" y="295">7</text>
<text x="132.8" y="295">6</text>
<text x="182.8" y="295">5</text>
<text x="232.8" y="295">4</text>
<text x="282.8" y="295">3</text>
<text x="332.8" y="295">2</text>
<text x="387.8" y="295">1</text>
</g>
<g font-size="4.2">
<text x="144.6" y="34.3">A</text>
<text x="149.9" y="41.8">2 x M4</text>
<text x="144.6" y="133.5">A</text>
<text x="288.2" y="136">SECTION A-A</text>
<text x="192.3" y="187">M4 THRU</text>
<text x="357.2" y="221.7">weizhudaojiao C0.5</text>
</g>
<g font-size="4.2" fill="#808080">
<text x="182.5" y="43.3">R20.00</text>
<text x="259.4" y="76">+0.02</text>
<text x="248.6" y="78.2">R4.00</text>
<text x="262" y="80.1">0.00</text>
<text x="76.2" y="84.8">25.00</text>
<text x="128.1" y="84.8">32.00</text>
<text x="205.5" y="84.8">12.49</text>
<text x="331.8" y="84.8">5.00</text>
<text x="184.9" y="109.2">3.20 THRU</text>
<text x="180.3" y="123.1">5.50</text>
<text x="193" y="123.1">4.00</text>
<text x="125.7" y="140.8">12.00</text>
<text x="147.9" y="152.8">29.00</text>
<text x="66.5" y="186.8">R1.00</text>
<text x="136.5" y="188.6">1.50</text>
<text x="66.6" y="204.6">10.00</text>
<text x="133.8" y="234.8">49.00</text>
</g>
<text font-size="3.9" x="400.9" y="275.5">A3</text>
<g font-size="2">
<text x="230.6" y="234.6">UNLESS OTHERWISE SPECIFIED:</text>
<text x="230.6" y="237.1">DIMENSIONS ARE IN MILLIMETERS</text>
<text x="230.6" y="239.6">SURFACE FINISH:</text>
<text x="264.4" y="234.6">FINISH:</text>
<text x="311.3" y="234.5">DEBURR AND</text>
<text x="311.3" y="237">BREAK SHARP</text>
<text x="311.3" y="239.5">EDGES</text>
<text x="342.6" y="236">DO NOT SCALE DRAWING</text>
<text x="383.3" y="236.2">REVISION</text>
<text x="230.6" y="242.1">TOLERANCES:</text>
<text x="232.2" y="244.6">LINEAR:</text>
<text x="232.2" y="247.1">ANGULAR:</text>
<text x="244.3" y="252">NAME</text>
<text x="260" y="251.9">SIGNATURE</text>
<text x="277.2" y="251.9">DATE</text>
<text x="330.1" y="251.9">TITLE:</text>
<text x="230.6" y="256.1">DRAWN</text>
<text x="230.9" y="260.3">CHK'D</text>
<text x="230.4" y="264.4">APPV'D</text>
<text x="231.1" y="268.8">MFG</text>
<text x="231.5" y="273">Q.A</text>
<text x="285.6" y="272.5">MATERIAL:</text>
<text x="330" y="272.5">DWG NO.</text>
<text x="285.6" y="285.5">WEIGHT:</text>
<text x="330.1" y="285.6">SCALE:2:1</text>
<text x="374.5" y="285.6">SHEET 1 OF 1</text>
</g>
</svg>
